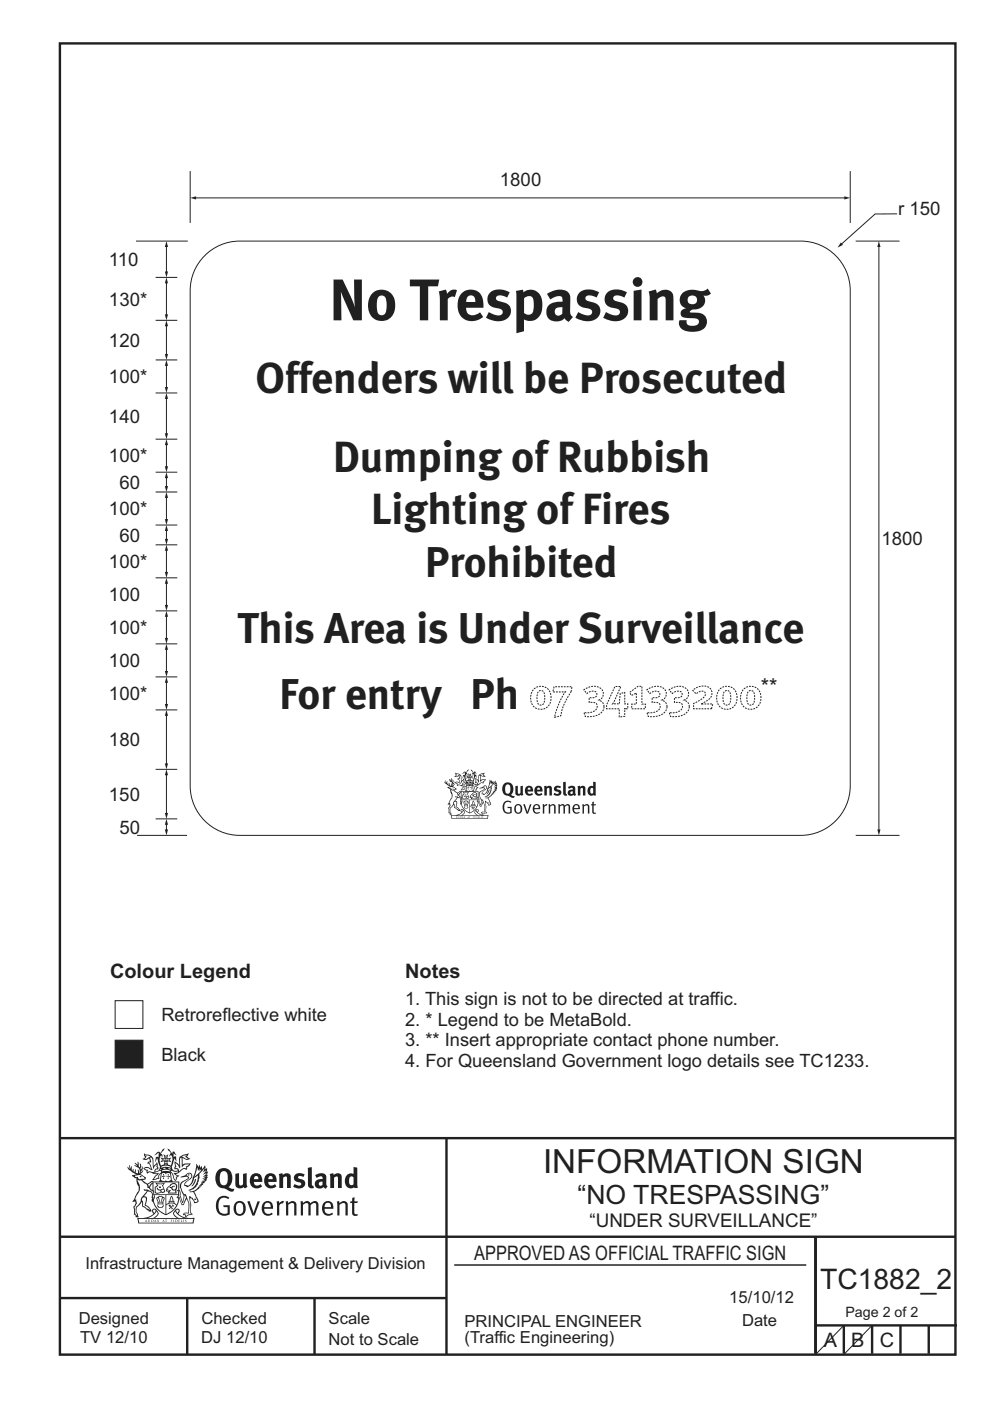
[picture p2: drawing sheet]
<svg xmlns="http://www.w3.org/2000/svg" width="210mm" height="297mm" viewBox="0 0 210 297" stroke-linecap="round" stroke-linejoin="round" font-family="sans-serif">
<g fill="none" stroke="#231f20" stroke-width=".51">
<path d="M12.7 9.2h190v278h-190zM12.7 241.3h189.9M94.7 241.4v45.8M12.7 262.2h190.1M12.7 275.2h82M39.7 275.2v12M66.7 275.2v12M173 262.2v24.8M173 281h30M179 281v6M185 281v6M191 281v6"/>
<path d="M197 281v6"/>
</g>
<path d="M96.4 268.2h74.6" fill="none" stroke="#231f20" stroke-width=".21"/>
<path d="M24.4 220.5h5.9v5.9h-5.9z" fill-rule="evenodd" fill="#231f20" stroke="#231f20" stroke-width=".21"/>
<path d="M24.4 212.2h5.9v5.9h-5.9z" fill-rule="evenodd" fill="#fff" stroke="#231f20" stroke-width=".21"/>
<path d="M41.4 42h137.9M43.9 53.8a10.5 10.5 0 0 1 6.9-2.7h119a10.5 10.5 0 0 1 10.5 10.5v105a10.5 10.5 0 0 1-10.5 10.5h-119a10.5 10.5 0 0 1-10.5-10.5v-105a10.5 10.5 0 0 1 3.6-7.8zM179 281l-6 6.2M185 281l-6 6.2" fill="none" stroke="#231f20" stroke-width=".21"/>
<g fill="#231f20">
<path d="M179.1 41.6l1.2 .4-1.2 .3z"/>
<path d="M40.3 42l1.3-.4v.7z"/>
</g>
<path d="M190.3 45.3l-4.7 .1-7.1 6.4" fill="none" stroke="#231f20" stroke-width=".21"/>
<path d="M178.4 51.4l.4 .5-1.2 .6z" fill="#231f20"/>
<path d="M40.3 36.3v11M180.3 36.3v11M181.5 51.1h9.3M186.4 52.2v123.8" fill="none" stroke="#231f20" stroke-width=".21"/>
<g fill="#231f20">
<path d="M186.4 51.1l.4 1.3h-.7z"/>
<path d="M186.1 175.9h.7l-.4 1.2z"/>
</g>
<path d="M35.3 164.2v8.3" fill="none" stroke="#231f20" stroke-width=".21"/>
<g fill="#231f20">
<path d="M35.3 163.1l.3 1.3h-.6z"/>
<path d="M35 172.4h.6l-.3 1.2z"/>
</g>
<path d="M33 173.6h4.6M35.3 174.7v1.3" fill="none" stroke="#231f20" stroke-width=".21"/>
<g fill="#231f20">
<path d="M35 175.9h.6l-.3 1.2z"/>
<path d="M35.3 173.6l.3 1.3h-.6z"/>
</g>
<path d="M28.8 51.1h11M33 143.5h4.6M35.3 144.6v4.8M29.1 177.1h10.6" fill="none" stroke="#231f20" stroke-width=".21"/>
<g fill="#231f20">
<path d="M35.3 143.5l.3 1.3h-.6z"/>
<path d="M35 149.3h.6l-.3 1.2z"/>
</g>
<path d="M33 122.5h4.6M33 136.5h4.6M35.3 137.6v4.8M33 150.5h4.6" fill="none" stroke="#231f20" stroke-width=".21"/>
<g fill="#231f20">
<path d="M35 142.3h.6l-.3 1.2z"/>
<path d="M35.3 136.5l.3 1.3h-.6z"/>
</g>
<path d="M35.3 130.6v4.8" fill="none" stroke="#231f20" stroke-width=".21"/>
<g fill="#231f20">
<path d="M35.3 129.5l.3 1.3h-.6z"/>
<path d="M35 135.3h.6l-.3 1.2z"/>
</g>
<path d="M35.3 116.6v4.8" fill="none" stroke="#231f20" stroke-width=".21"/>
<g fill="#231f20">
<path d="M35 121.3h.6l-.3 1.2z"/>
<path d="M35.3 115.5l.3 1.3h-.6z"/>
</g>
<path d="M33 129.5h4.6M35.3 123.6v4.8" fill="none" stroke="#231f20" stroke-width=".21"/>
<g fill="#231f20">
<path d="M35 128.3h.6l-.3 1.2z"/>
<path d="M35.3 122.5l.3 1.3h-.6z"/>
</g>
<path d="M33 115.5h4.6M35.3 112.4v2" fill="none" stroke="#231f20" stroke-width=".21"/>
<g fill="#231f20">
<path d="M35 114.3h.6l-.3 1.2z"/>
<path d="M35.3 111.3l.3 1.3h-.6z"/>
</g>
<path d="M33 111.3h4.6M33 100.1h4.6M35.3 105.4v4.8" fill="none" stroke="#231f20" stroke-width=".21"/>
<g fill="#231f20">
<path d="M35 110.1h.6l-.3 1.2z"/>
<path d="M35.3 104.3l.3 1.3h-.6z"/>
</g>
<path d="M35.3 94.2v4.8" fill="none" stroke="#231f20" stroke-width=".21"/>
<g fill="#231f20">
<path d="M35 98.9h.6l-.3 1.2z"/>
<path d="M35.3 93.1l.3 1.3h-.6z"/>
</g>
<path d="M35.3 77.4v4.8" fill="none" stroke="#231f20" stroke-width=".21"/>
<g fill="#231f20">
<path d="M35 82.1h.6l-.3 1.2z"/>
<path d="M35.3 76.3l.3 1.3h-.6z"/>
</g>
<path d="M33 93.1h4.6M33 104.3h4.6M35.3 101.2v2" fill="none" stroke="#231f20" stroke-width=".21"/>
<g fill="#231f20">
<path d="M35 103.1h.6l-.3 1.2z"/>
<path d="M35.3 100.1l.3 1.3h-.6z"/>
</g>
<path d="M35.3 84.4v7.6" fill="none" stroke="#231f20" stroke-width=".21"/>
<g fill="#231f20">
<path d="M35 91.9h.6l-.3 1.2z"/>
<path d="M35.3 83.3l.3 1.3h-.6z"/>
</g>
<path d="M33 76.3h4.6M35.3 69v6.2M33 83.3h4.6" fill="none" stroke="#231f20" stroke-width=".21"/>
<g fill="#231f20">
<path d="M35.3 67.9l.3 1.3h-.6z"/>
<path d="M35 75.1h.6l-.3 1.2z"/>
</g>
<path d="M33 58.8h4.6M35.3 59.9v6.9M33 67.9h4.6" fill="none" stroke="#231f20" stroke-width=".21"/>
<g fill="#231f20">
<path d="M35 66.7h.6l-.3 1.2z"/>
<path d="M35.3 58.8l.3 1.3h-.6z"/>
</g>
<path d="M35.3 52.2v5.5" fill="none" stroke="#231f20" stroke-width=".21"/>
<g fill="#231f20">
<path d="M35.3 51.1l.3 1.3h-.6z"/>
<path d="M35 57.6h.6l-.3 1.2z"/>
</g>
<path d="M35.3 151.6v10.4" fill="none" stroke="#231f20" stroke-width=".21"/>
<g fill="#231f20">
<path d="M35 161.9h.6l-.3 1.2z"/>
<path d="M35.3 150.5l.3 1.3h-.6z"/>
</g>
<path d="M33 163.1h4.6M181.5 177.1h9.3" fill="none" stroke="#231f20" stroke-width=".21"/>
<g fill="#231f20">
<path d="M107.4 166.4a1.51 1.51 0 0 0 .1 1.9l.5-.1a1.52 1.52 0 0 0-.1-1.8zM106.9 166.2a1.25 1.25 0 0 1 1.6-.1 1.25 1.25 0 0 1 .4 1.6l-.5 .8 .8 .3-.2 .3h-.4l-.7-.3a1.52 1.52 0 0 1-1.3-.9 1.52 1.52 0 0 1 .3-1.7z" fill-rule="evenodd"/>
<path d="M109.3 166.7l.5-.1v1.5l.3 .2 .3-.2v-1.4l.5-.1 .1 1.9-.4 .2-.1-.2a.68 .68 0 0 1-.8 .2 .68 .68 0 0 1-.4-.7z" fill-rule="evenodd"/>
<path d="M112.1 167l-.2 .4h.6l-.1-.4zM111.6 166.9a.9 .9 0 0 1 1.1-.2 .9 .9 0 0 1 .4 1.1h-1.2l.2 .5h.4l.3-.2 .3 .3a1.08 1.08 0 0 1-1.6 0 1.08 1.08 0 0 1 .1-1.5z" fill-rule="evenodd"/>
<path d="M114.1 167l-.2 .4h.6l-.1-.4zM113.6 166.9a.9 .9 0 0 1 1.1-.2 .9 .9 0 0 1 .4 1.1h-1.2l.2 .5h.4l.3-.2 .3 .3a1.08 1.08 0 0 1-1.6 0 1.08 1.08 0 0 1 .1-1.5z" fill-rule="evenodd"/>
<path d="M115.4 166.7l.5-.1v.2a.63 .63 0 0 1 .7-.2 .63 .63 0 0 1 .5 .6v1.5h-.6v-1.5l-.1-.2-.4 .2v1.5h-.5z" fill-rule="evenodd"/>
<path d="M117.7 166.8l.6-.2 .7 .2-.2 .3-.7-.1v.3a.75 .75 0 0 1 .8 .4 .75 .75 0 0 1-.1 .8l-.6 .2-.8-.2 .2-.4 .2 .1a.46 .46 0 0 0 .7-.1l-.1-.2a.69 .69 0 0 1-.8-.3 .69 .69 0 0 1 .1-.8z" fill-rule="evenodd"/>
<path d="M119.4 165.9l.6-.2v2.5l.3 .5a.57 .57 0 0 1-.7-.1 .57 .57 0 0 1-.2-.6z" fill-rule="evenodd"/>
<path d="M121 167.9v.4l.5-.1v-.4zM120.4 166.9a1.03 1.03 0 0 1 1.6 .2v1.1l.2 .2-.3 .4-.3-.3a.67 .67 0 0 1-1.1 0 .67 .67 0 0 1 .5-1.1h.5v-.3l-.2-.1-.6 .3z" fill-rule="evenodd"/>
<path d="M122.5 166.7l.5-.1v.2a.63 .63 0 0 1 .7-.2 .63 .63 0 0 1 .5 .6v1.5h-.6v-1.5l-.1-.2-.4 .2v1.5h-.5z" fill-rule="evenodd"/>
<path d="M125.3 167.1l-.1 .9 .4 .3 .2-.2v-.9zM125.8 165.7l.5 .1 .1 2.9h-.5v-.2a.91 .91 0 0 1-1.2-.1 .91 .91 0 0 1 0-1.1 .79 .79 0 0 1 1.1-.6z" fill-rule="evenodd"/>
<path d="M107 170l.5-.2h.5l.5 .2-.2 .2a.86 .86 0 0 0-1 0 .86 .86 0 0 0-.4 1 .88 .88 0 0 0 .3 .9 .88 .88 0 0 0 1 .1v-.9h-.5l-.1-.2h.9v1.2a1.28 1.28 0 0 1-1.5 0 1.28 1.28 0 0 1-.4-1.5z" fill-rule="evenodd"/>
<path d="M109.6 170.8a.95 .95 0 0 0 .3 1.5 .87 .87 0 0 0 .5-.8 .87 .87 0 0 0-.5-.8zM109.3 170.7a.94 .94 0 0 1 1.2 0 .94 .94 0 0 1 .2 1.3 .85 .85 0 0 1-1 .5 .85 .85 0 0 1-.6-1z" fill-rule="evenodd"/>
<path d="M111 170.5h.3l.6 1.7 .5-1.7h.3l-.7 2h-.3z" fill-rule="evenodd"/>
<path d="M113.6 170.8l-.3 .5h1l-.1-.3a.43 .43 0 0 0-.6-.2zM113.2 170.7a.8 .8 0 0 1 1-.1 .8 .8 0 0 1 .4 1h-1.3a.62 .62 0 0 0 .4 .6 .62 .62 0 0 0 .7-.1l.1 .2a1.01 1.01 0 0 1-1.4-.1 1.01 1.01 0 0 1 .1-1.5z" fill-rule="evenodd"/>
<path d="M115.1 170.6l.3-.1v.3l.4-.3h.3l-.1 .3-.5 .3-.1 1.4h-.3z" fill-rule="evenodd"/>
<path d="M116.3 170.6l.3-.1 .1 .3a.61 .61 0 0 1 .6-.3 .61 .61 0 0 1 .5 .5v1.5h-.3v-1.6l-.3-.1-.5 .2v1.5h-.3z" fill-rule="evenodd"/>
<path d="M118.4 170.5h.3l.1 .3 .3-.3a.49 .49 0 0 1 .7 .3 .59 .59 0 0 1 .6-.3 .59 .59 0 0 1 .5 .5v1.5h-.3v-1.5l-.3-.2-.5 .3v1.4h-.3v-1.6l-.2-.1-.5 .2v1.5h-.3z" fill-rule="evenodd"/>
<path d="M122 170.8l-.2 .5h.9l-.1-.3a.43 .43 0 0 0-.6-.2zM121.7 170.7a.8 .8 0 0 1 1-.1 .8 .8 0 0 1 .3 1h-1.2a.61 .61 0 0 0 .3 .6 .61 .61 0 0 0 .7-.1l.2 .2a1.01 1.01 0 0 1-1.5-.1 1.01 1.01 0 0 1 .2-1.5z" fill-rule="evenodd"/>
<path d="M123.5 170.6l.3-.1 .1 .3a.61 .61 0 0 1 .6-.3 .61 .61 0 0 1 .5 .5v1.5h-.3v-1.6l-.3-.1-.5 .2v1.5h-.3z" fill-rule="evenodd"/>
<path d="M125.6 170h.4l-.1 .5h.5l-.1 .3h-.4v1.4l.5 .1v.2h-.1h-.5l-.2-.2v-1.5h-.2v-.3h.2z" fill-rule="evenodd"/>
<path d="M96.7 164.1l.7 .2-.8 .3 .4-.3zM97.4 164.4h.1l.2 .3 .2 1.3 .4-.7v.4l.1 .2-.2 .1-.2 .4-.9 .1 .1-.4-.6-.2h.4l.7 .2-.5-.9 .4-.1zM96.7 163.8l-.1 .2 .1 .3-.4 .3a.69 .69 0 0 0 1-.1l.1 .5h-.3l-.1 .3h.2l.4 .7-.6-.3-.5 .2 .1 .1a.39 .39 0 0 1 .4 .6l.1 .1 .3-.2 .5 .2h.5l-.7 .8 .3 .1 .7-.3v-.3l.3-.5a.54 .54 0 0 0-.4 .8l-.2-.1-.5 .2 .7-.9h-.7l.9-.3-.7 .2 .1-.3h.3l.1-.2-.3-.9-.4 .7a1.28 1.28 0 0 0-.8-1.7h-.3z" fill-rule="evenodd"/>
<path d="M101.8 164.3l.8-.2-.4 .2 .5 .3zM101.6 164.5l.2-.1 .1 1.4a.88 .88 0 0 1 1-.5l-.5 .4v.3l-.3-.1-.6 .5-.2-.5h-.4l.2-.3-.2-.4 .4 .2 .2 .5 .1-.1zM100.9 164.9l-.1 1.2 .5 .1h-.8l.3 .2 .5-.1-.2 .2h-.4l.5 .5-.2 .1v.4l-.4-.8-.4-.3 .8 1.3 .1-.5 .4-.3-.5-.2 1.1-.7 .4 .1 .1-.4 .4-.3 .1-.2-1.1 .2-.1-.9 .5 .2 .7-.2-.6-.2 .3-.5-.3 .1a1.11 1.11 0 0 0-1 1.7z" fill-rule="evenodd"/>
<path d="M99.9 166.7l.1 .3 .2 .1h-.2l-.1 .3v-.3l-.2-.1h.2z" fill-rule="evenodd"/>
<path d="M99.2 166.7l.1 .3h.2l-.2 .1v.3v-.3h-.3l.3-.1z" fill-rule="evenodd"/>
<path d="M99 166.6h.5l.1 .2 .1-.2h.5l.1 1-.4 .1a.37 .37 0 0 0-.6 0l-.4-.1zM98.9 166.2l-.2 1.6h1.9l-.3-1.6-.1 .2h-1.1z" fill-rule="evenodd"/>
<path d="M99 169l.1 .2 .3-.1-.1-.2zM98.3 168.1l.3 .2-.4 .3v.6l.2 .1 .5-.1-.6-.5 .1-.1 .3 .3 .6-.1-.3-.5 .3-.2zM98.1 167.9l.7 .1 .7-.1a1.11 1.11 0 0 0 0 1.3l-1.2 .3-.2-.2a.84 .84 0 0 1 .3-1z" fill-rule="evenodd"/>
<path d="M99.9 168.6l.4-.2a.36 .36 0 0 1 .5-.3 .36 .36 0 0 1 .2 .4 .36 .36 0 0 1-.4 .3v-.2l.3-.2h-.1l-.7 .2h.3l.1 .3 .4 .1v.3h-.8l.2-.3-.1-.1-.4 .1 .2-.1-.2-.1zM99.9 168.5l-.3 .5 .4 .1-.1 .3h1.2v-.6a.55 .55 0 0 0-.1-.8 .55 .55 0 0 0-.8 .3z" fill-rule="evenodd"/>
<path d="M100.1 170.6h.6v.1h-.6zM100.4 169.9l.1 .6h-.3zM100.4 169.7l-.4 1-.4 .3v.1l.5-.3a.82 .82 0 0 1 1 .4l.1-.1-.4-.3v-.3h-.1z" fill-rule="evenodd"/>
<path d="M100 171l.3 .1v.2l.2-.2-.1-.1 .3 .1v.2l-.1-.1-.2 .1 .2 .2-.2 .2-.1-.3-.2 .2-.1-.1 .3-.2h-.2z" fill-rule="evenodd"/>
<path d="M99.2 170.1l.1 .1-.2 .4h-.1zM98.6 170.9h.4a.19 .19 0 0 1 .2 .2 .19 .19 0 0 1-.2 .2h-.4zM98.4 170.1h.1l.2 .5h-.1zM98.5 170.7l.7 .1zM98.7 169.9h.3l-.1 .7h-.1zM98.3 170l.1 .8a.5 .5 0 0 0 .3 .6 .5 .5 0 0 0 .6-.2l-.1-.6a.46 .46 0 0 0 .2-.6 .46 .46 0 0 0-.5-.2z" fill-rule="evenodd"/>
<path d="M98.6 168.4l.3 .1v.2h-.2z" fill-rule="evenodd"/>
<path d="M103.6 167.5l.2-.1-.2 .6-.5 .4z" fill-rule="evenodd"/>
<path d="M102.6 166.8l.5-.1a.59 .59 0 0 1-.5 .9l-.4 .5v.3l.5 .1a1.44 1.44 0 0 0 .8-1.2l.6-.4v.2a1.91 1.91 0 0 1-1.3 1.8 1.29 1.29 0 0 0 1.3-1l.1-.3a1.88 1.88 0 0 1 .8-1.7l-.3 .6 .5-.3-.5 .6 .6-.2-.6 .5 .5-.1-.6 .4 .6-.1-.6 .3h.5l-.5 .2 .2 .1h-.3l.1 .2h-.2l.1 .2h-.3l.1 .2h-.1a1.39 1.39 0 0 1-1.3 .6l.3 .1a.87 .87 0 0 1 .7 .9l.1 .4-.3 .1-.4-.6-.4-.2 .1 1.2v1.2l.2 .1-.5 .1-.3 .2v-.2l-.3-.1h.7a3.2 3.2 0 0 0-.9-3.2l-.1-.3a.85 .85 0 0 1 .7-1.2l.3-.4zM101.3 169l.2 .2v.5l.4 1.1 .3-1.1 .2 .3-.4 .9-.5-1-.2 .1 .1-.5zM104 165.8l.1 .5 .2-.4v.4l.2-.3v.3l-.9 .8zM101.6 167.1h.9l.2 .1-.3 .3a.98 .98 0 0 0-.6 1.6 1.28 1.28 0 0 1 .1 1.5l-.3-1.5-.3-.2-.2 .1 .2 .2v.5l-.2 .2 .1 .2h.3l.3 .9h.3l.4-.8a2.18 2.18 0 0 1 .2 1.9h-.4l-.3 .2v.2l.3-.1 .2 .4a.69 .69 0 0 1 .8-.3v-.3l-.2-.1 .1-1.1-.2-.9 .3 .2a.47 .47 0 0 0 .8 .3v-.3l-.5-1.1 .6-.4 .2-.4h.3l-.1-.2h.2l-.1-.2h.4l-.2-.2 .5-.4-.2 .1 .3-.4h-.2l.2-.3-.3 .1 .3-.6-.2 .1 .1-.4-.1-.1-.2 .2-.1-.6-.3 .6-.1-.5-.2 .3-.2-.5v.4l-.3-.5-.2 1.1-.3 .8a1.09 1.09 0 0 1-.8 1.1l-.3-.1v-.2l.6-.5a.57 .57 0 0 0 .2-.9h-.5z" fill-rule="evenodd"/>
<path d="M103.6 170.2l.3 .1h-.3z" fill-rule="evenodd"/>
<path d="M95.8 173h7.7l-.2 .5h-7.4zM97.1 172.9a1.85 1.85 0 0 0 1.2-1l.2 .4-.3 .3-.4 .3zM97.8 171.8l.3-.1-.1 .4zM100.9 171.9a1.85 1.85 0 0 0 1.2 1h-.7l-.4-.3-.2-.3zM101.1 171.7l.3 .1-.2 .3zM95.6 172.8l.2 .8h7.7l.1-.8h-.1a2.66 2.66 0 0 1-2.2-.5l.2-.4-.1-.3a.66 .66 0 0 0-.8 .5 .66 .66 0 0 0 .6 .8h-3.1a.61 .61 0 0 0 .5-.8 .61 .61 0 0 0-.9-.4l.2 .6a3 3 0 0 1-2.3 .5z" fill-rule="evenodd"/>
<path d="M96.8 173.1l.1 .2h-.1zM96.8 173.1l-.1 .3h.3z" fill-rule="evenodd"/>
<path d="M97.1 173.1h.1l.1 .3 .1-.3a.19 .19 0 0 1 0 .3 .19 .19 0 0 1-.3 0 .19 .19 0 0 1 0-.3z" fill-rule="evenodd"/>
<path d="M97.6 173.1l.2 .1v.2zM97.5 173.1v.3a.21 .21 0 0 0 .3 0 .21 .21 0 0 0 0-.3 .21 .21 0 0 0-.3 0z" fill-rule="evenodd"/>
<path d="M98.1 173.1l.1 .2h-.1zM98.1 173.1l-.1 .3h.3z" fill-rule="evenodd"/>
<path d="M98.4 173.1l.1 .1 .2-.1-.2 .1 .2 .2-.2-.1-.1 .1 .1-.2z" fill-rule="evenodd"/>
<path d="M99.3 173.1v.2h-.1zM99.3 173.1l-.2 .3h.4z" fill-rule="evenodd"/>
<path d="M99.5 173.1h.3h-.1v.3h-.1z" fill-rule="evenodd"/>
<path d="M100.3 173.1h.2h-.1v.3h-.1z" fill-rule="evenodd"/>
<path d="M100.6 173.1h.1l.1 .3h-.2z" fill-rule="evenodd"/>
<path d="M101 173.1l.2 .1-.1 .2zM100.9 173.1v.3a.21 .21 0 0 0 .3 0 .21 .21 0 0 0 0-.3 .21 .21 0 0 0-.3 0z" fill-rule="evenodd"/>
<path d="M101.3 173.1h.3h-.2l.2 .3h-.2z" fill-rule="evenodd"/>
<path d="M101.7 173.1h.1l.1 .3h-.2z" fill-rule="evenodd"/>
<path d="M102 173.1h.2v.3h-.2z" fill-rule="evenodd"/>
<path d="M102.3 173.1h.2h-.2l.1 .3z" fill-rule="evenodd"/>
<path d="M99 165.7a.97 .97 0 0 1 1.3 .1l-.7-.1-.7 .1zM99.9 165.9l.3 .1 .1 .1zM99.2 165.9l.3-.1 .1 .2zM98.9 166l.1 .1-.2 .1zM99.4 165.4l.2-.1 .2 .1zM99.4 164.6h.1l.1 .2h-.2zM99.5 164.2l.1 .1 .2-.1-.1 .2h-.2zM99.5 165h.2l.1 .2-.2-.1-.1 .1zM99.7 164.6h.1v.2h-.1zM99.1 164.6l.2 .2-.2 .1 .1-.2zM99.9 164.6h.2l-.1 .1 .1 .2-.2-.1zM98.3 163.7l-.3 .4 .6-.3v.6h-.4l-.1 .7 .3-.6 .4 1.2-.1 .5 .2 .1a1.78 1.78 0 0 1 1.5 0l.2-.2-.2-.4 .5-1.2 .2 .4-.1-.6-.3 .1v-.6l.4 .3-.3-.5-.3 .3-.7-.8 .5 .7-.3 .5 .3-.3a1.25 1.25 0 0 1 0 1.5l-.4-.1-.1-.4 .6 .1-.3-.4 .3-.3-.5 .1-.1-.1 .1-.5-.3 .3-.3-.3 .1 .5-.1 .1-.5-.1 .3 .3-.3 .4 .6-.1-.1 .4-.4 .1a1.27 1.27 0 0 1 .1-1.4l.1 .3v-.4l-.2-.1 .5-.8-.6 .7-.2-.2z" fill-rule="evenodd"/>
<path d="M95.7 167.5a2.09 2.09 0 0 1 1.3 .9v.2a1.24 1.24 0 0 1 .9 1.2v.4l-.1-.3a.98 .98 0 0 0-1.3-1l.1 .2h.3a3.2 3.2 0 0 0-1 1.8 1.18 1.18 0 0 0-.3 1.6h-.1a.69 .69 0 0 1-.2-.9l-.1-.3a1.03 1.03 0 0 0 .3-1.1l-.2 .1 .1-.4a1.88 1.88 0 0 0 .3-2.4zM96.4 170h.3a.71 .71 0 0 1 0 1l.1 .2a.52 .52 0 0 1 .5 .5l-.3-.2a.81 .81 0 0 1-.6-.9l-.1-.2zM95.2 167a.92 .92 0 0 1 1.4 .4h-.7l-.2-.3-.2 .1zM94.3 165.7a1.62 1.62 0 0 0 1.3 1.1h-.7l.3 .4 .3 .1v.6a1.44 1.44 0 0 1-.2 1.9l-.4 .7h.4l.1 .3-.3 .4v1.2h.2l.1 .3h.4l-.1-.2a1.15 1.15 0 0 1 .4-1.6l.1-.3 .1 .1a.95 .95 0 0 0 .8 1l.2 .3 .3-.1-.3-.5-.5-.4 .1-1-.4-.2 .6-.7 .4 .1 .2 .3v1.1a1.34 1.34 0 0 0 0-1.6l-.2-.2a.5 .5 0 0 1 .3-.7v-.2l-.1 .1-.5 .4-.1-.2 .7-.4-.1-.1a.85 .85 0 0 1-1.4-.2h.4l.1-.3-.7-.5 .3-.4v-.1l-.3 .3 .3-.8-.1-.1-.2 .5v-.6l-.1-.3-.1 .6-.2-.8v.4l-.4-.3 .3 .5-.4-.1a1.01 1.01 0 0 1 .7 1.1l-.2-.5v.5l-.3-.1v-.5l-.2 .4-.2-.4-.1 .3v-.1v-.6l-.2 .4-.2-.6 .1 .6z" fill-rule="evenodd"/>
<path d="M95.9 167.1l.2-.2 .2 .2z" fill-rule="evenodd"/>
<path d="M97.7 167.7h3.8v1.4l-.2-.1v-1.1h-3.4v1.6h3.4v-.5v.9v-.3h-1.6v2.7a2.7 2.7 0 0 0 1.7-2.4h.1a2.66 2.66 0 0 1-1.9 2.5 2.76 2.76 0 0 1-1.9-3.1l.2 .8a2.5 2.5 0 0 0 1.7 2.2v-2.7h-1.7l-.2-.5z" fill-rule="evenodd"/>
<path d="M47 248.5a2.55 2.55 0 0 0 0 2.7l.3 .1a.81 .81 0 0 0 1-.9v-.6a1.04 1.04 0 0 0-1.1-1.5zM46.3 248.1a1.82 1.82 0 0 1 2.1-.2 1.82 1.82 0 0 1 .9 1.9 2.29 2.29 0 0 1-.8 1.9l.7 .3h.5l-.2 .6a2.87 2.87 0 0 1-2-.7 2.12 2.12 0 0 1-1.7-3.1z" fill-rule="evenodd"/>
<path d="M49.9 248.9l.8-.2v2a.46 .46 0 0 0 .2 .6 .46 .46 0 0 0 .7-.2v-2.2l.7-.2v2.4l.2 .5-.6 .4-.2-.3a1.02 1.02 0 0 1-1.2 .2 1.02 1.02 0 0 1-.6-1.1z" fill-rule="evenodd"/>
<path d="M54 249.5l-.1 .5h.9a.49 .49 0 0 0-.2-.6 .49 .49 0 0 0-.6 .1zM53.4 249.2a1.34 1.34 0 0 1 1.6-.3 1.34 1.34 0 0 1 .6 1.5v.2h-1.7a.77 .77 0 0 0 .5 .8 .77 .77 0 0 0 .9-.3l.3 .4a1.59 1.59 0 0 1-2.1 .2 1.59 1.59 0 0 1-.4-2z" fill-rule="evenodd"/>
<path d="M57 249.5l-.1 .5h.9a.49 .49 0 0 0-.2-.6 .49 .49 0 0 0-.6 .1zM56.4 249.2a1.34 1.34 0 0 1 1.6-.3 1.34 1.34 0 0 1 .7 1.5v.2h-1.8a.77 .77 0 0 0 .5 .8 .77 .77 0 0 0 .9-.3l.3 .4a1.59 1.59 0 0 1-2 .2 1.59 1.59 0 0 1-.5-2z" fill-rule="evenodd"/>
<path d="M59.1 248.9l.8-.2 .1 .4a.95 .95 0 0 1 1-.3 .95 .95 0 0 1 .7 .8v2.3h-.8v-2.3a.46 .46 0 0 0-.8 .1v2.2h-.9z" fill-rule="evenodd"/>
<path d="M62.5 249.1a1.75 1.75 0 0 1 2.1-.1l-.2 .5-.6-.2a.43 .43 0 0 0-.6 .3l.4 .3a1.04 1.04 0 0 1 1.2 1.2 1.04 1.04 0 0 1-1.4 .9l-1.2-.4 .3-.6 1 .4 .4-.4a.88 .88 0 0 0-1-.5l-.4-.2-.1-.4z" fill-rule="evenodd"/>
<path d="M65.3 247.6l.8-.2 .1 3.8 .2 .2 .2 .5a.88 .88 0 0 1-1-.1 .88 .88 0 0 1-.3-1z" fill-rule="evenodd"/>
<path d="M67.8 250.6a.43 .43 0 0 0-.1 .7 .43 .43 0 0 0 .7-.1v-.7zM66.8 249.2a1.7 1.7 0 0 1 2.4 .1v1.8l.3 .4-.4 .5-.5-.3a1.03 1.03 0 0 1-1.7-.2 1.03 1.03 0 0 1 .8-1.5h.7v-.4a.8 .8 0 0 0-1.2 .1z" fill-rule="evenodd"/>
<path d="M69.9 248.9l.8-.2 .1 .4a.95 .95 0 0 1 1-.3 .95 .95 0 0 1 .7 .8v2.3h-.8v-2.3a.46 .46 0 0 0-.8 .1v2.2h-.8z" fill-rule="evenodd"/>
<path d="M74.3 249.5a1.48 1.48 0 0 0 0 1.7l.4 .1 .3-.2v-1.5l-.3-.2zM75 247.4l.8 .2 .1 4.3h-.7l-.1-.2a1.26 1.26 0 0 1-1.4 0 1.26 1.26 0 0 1-.6-1.3 1.29 1.29 0 0 1 .5-1.3 1.29 1.29 0 0 1 1.4-.2z" fill-rule="evenodd"/>
<path d="M46.4 253.9a1.72 1.72 0 0 1 2.2 0l-.2 .3a1.24 1.24 0 0 0-1.4-.1 1.24 1.24 0 0 0-.7 1.3 1.49 1.49 0 0 0 1.3 2l.7-.2v-1.3h-.9l-.1-.4h1.4v2a1.93 1.93 0 0 1-2.2-.1 1.93 1.93 0 0 1-.7-2.2l.2-.7z" fill-rule="evenodd"/>
<path d="M50.3 255.2a1.65 1.65 0 0 0 .3 2.2 .99 .99 0 0 0 1-1.5 .78 .78 0 0 0-.4-.8 .78 .78 0 0 0-.9 .1zM50 254.9a1.33 1.33 0 0 1 1.6-.1 1.33 1.33 0 0 1 .5 1.5 1.31 1.31 0 0 1-1.3 1.5 1.31 1.31 0 0 1-1.3-1.6l.1-.5z" fill-rule="evenodd"/>
<path d="M52.5 254.7l.4-.1 .9 2.6 .8-2.5h.5l-1.1 3h-.5z" fill-rule="evenodd"/>
<path d="M56.2 255.2l-.2 .7h1.4a.7 .7 0 0 0-.3-.8 .7 .7 0 0 0-.9 .1zM55.9 255a1.22 1.22 0 0 1 1.5-.2 1.22 1.22 0 0 1 .5 1.5h-1.9a.93 .93 0 0 0 .5 1 .93 .93 0 0 0 1.2-.2l.1 .3a1.43 1.43 0 0 1-1.7 .1 1.43 1.43 0 0 1-.6-1.7z" fill-rule="evenodd"/>
<path d="M58.7 254.8l.4-.2 .1 .5 .4-.3 .6-.2-.2 .6a.66 .66 0 0 0-.8 .6v1.9h-.4z" fill-rule="evenodd"/>
<path d="M60.6 254.8l.4-.2 .1 .5a.94 .94 0 0 1 1-.4 .94 .94 0 0 1 .8 .7v2.3h-.5l-.1-2.5a.81 .81 0 0 0-1.2 .3v2.2h-.4z" fill-rule="evenodd"/>
<path d="M63.7 254.7l.5-.1 .1 .5 .4-.3a.78 .78 0 0 1 1.1 .3 .9 .9 0 0 1 1-.5 .9 .9 0 0 1 .7 .8v2.3h-.4l-.1-2.5a.67 .67 0 0 0-1.1 .3v2.2h-.5v-2.4l-.4-.2-.7 .4v2.2h-.5z" fill-rule="evenodd"/>
<path d="M69 255.2l-.2 .7h1.4a.7 .7 0 0 0-.3-.8 .7 .7 0 0 0-.9 .1zM68.7 255a1.22 1.22 0 0 1 1.5-.2 1.22 1.22 0 0 1 .5 1.5h-1.9a.93 .93 0 0 0 .5 1 .93 .93 0 0 0 1.2-.2l.1 .3a1.44 1.44 0 0 1-1.7 .1 1.44 1.44 0 0 1-.6-1.7z" fill-rule="evenodd"/>
<path d="M71.4 254.8l.5-.2 .1 .5a.94 .94 0 0 1 1-.4 .94 .94 0 0 1 .7 .7v2.3h-.4l-.1-2.5a.81 .81 0 0 0-1.2 .3v2.2h-.5z" fill-rule="evenodd"/>
<path d="M74.7 254l.5-.2v.9h.7l-.1 .4h-.7l.1 2.2 .1 .1h.5l.1 .3a.75 .75 0 0 1-1.2-.6v-2h-.4v-.4h.4z" fill-rule="evenodd"/>
<path d="M30.8 244.9l1.1 .3-.9 .5h-.4l.5-.5zM31.8 245.5l.2-.1a2.44 2.44 0 0 1 .4 2l.1 .4 .7-1-.1 .6 .3 .3a.57 .57 0 0 0-.6 .8l-1-.2-.5 .2 .1-.5-.7-.2 .6-.2 1 .5 .1-.1-.6-1.3-.2-.1 .5-.1zM30.7 244.5l-.2 .4 .3 .4-.6 .4a1.04 1.04 0 0 0 1.4-.1l.2 .7h-.4l-.2 .4a.94 .94 0 0 1 .9 1.1l-.2-.1a1.16 1.16 0 0 0-1.5-.1l.3 .4 .4 .2 .1 .5 .2 .2v-.2a.94 .94 0 0 1 1.1 .2h.9l-1.2 1.2a1.13 1.13 0 0 0 1.2-.2l.4-.1-.1-.4 .5-.7a.83 .83 0 0 0-.6 1.1l-.3-.1-.7 .3 1.1-1.4-.5 .2-.5-.1 1.3-.5-.2-.2-.8 .4v-.3l.2-.2 .3 .1 .1-.3-.2-.4v-.6l-.2-.3-.6 .9v-.7a1.42 1.42 0 0 0-1.7-1.8z" fill-rule="evenodd"/>
<path d="M38.5 245.3l.5-.3 .7-.1-.6 .3 .8 .5h-.3zM38.3 245.5h.2l.1 2a1.69 1.69 0 0 1 1.5-.7l-.7 .5 .1 .5a1.1 1.1 0 0 0-1.5 .6l-.1-.5-.2-.2h-.5l.2-.4-.2-.7a1.42 1.42 0 0 1 .8 1.1l.2-.1zM37.1 246.2l.1 1-.2 .3v.5l.6-.1 .1 .2a.96 .96 0 0 1-1.1-.1l-.1 .1a1.06 1.06 0 0 0 1.3 .2v.1a.72 .72 0 0 1-1 .2l.3 .5 .6 .3-.4 .1-.1 .7-.3-.4-.3-1.1-.4-.4 .4 .9a1.54 1.54 0 0 0 .6 1.2l.2-.3a.58 .58 0 0 1 .5-.7l.1-.2h-.3l-.4-.3 .9-.5a.93 .93 0 0 1 1.1-.5l.1 .2 .2-.1 .1-.5a.99 .99 0 0 0 .7-.9l-1.3 .1-.4 .3v-1.5l.9 .4 .8-.3h-.3l-.5-.4 .4-.7-.7 .2a1.46 1.46 0 0 0-1.3 2.1v.4l-.2-.4z" fill-rule="evenodd"/>
<path d="M35.6 248.9l.2 .1-.1 .4h.3l-.3 .1v.5l-.1-.6h-.3l.3-.1z" fill-rule="evenodd"/>
<path d="M34.6 248.9l.2 .1-.1 .3 .4 .1h-.4v.6l-.1-.5-.3-.1h.3z" fill-rule="evenodd"/>
<path d="M34.3 248.8a.57 .57 0 0 1 .9 .2 .57 .57 0 0 1 .9-.2l.2 1.4-.2 .1a.57 .57 0 0 1-.9-.1 .69 .69 0 0 1-1.1 0zM34.2 248.1l-.3 2.1-.2 .4h2.9l-.1-.4-.3-2.1h-.2v.3l-.8-.1-.9 .1 .1-.3z" fill-rule="evenodd"/>
<path d="M34.2 252.4a.3 .3 0 0 0 .6 0 .3 .3 0 0 0-.6 0zM33.3 251l.3 .3-.3 .3a.79 .79 0 0 0 0 1.3l.8-.2-.1-.3a.55 .55 0 0 1-.7-.6h.1l.1 .3 .4 .1 .8-.2-.4-.7 .4-.3-.7 .1zM33 250.7l1.1 .2 .9-.2-.4 .7 .4 1.1a.56 .56 0 0 1-.8 .3l-.2 .1a.73 .73 0 0 1-.9 .1 .73 .73 0 0 1-.3-.9v-.4l.5-.4z" fill-rule="evenodd"/>
<path d="M35.6 251.9l.7-.5a.58 .58 0 0 1 1-.1 .58 .58 0 0 1-.5 .9l-.2-.3a.43 .43 0 0 1 .6-.3v-.1a.57 .57 0 0 0-.8 .2l-.2-.1-.3 .2 .4 .1a.55 .55 0 0 0 .9 .5v.5h-1.3l.3-.4-.1-.2-.6 .1 .2-.2-.2-.1zM35.4 251.8l-.1 .2a.39 .39 0 0 0 .2 .7l.3-.1-.2 .5h1.9l-.1-.8a.86 .86 0 0 0-.1-1.4 .86 .86 0 0 0-1.3 .4z" fill-rule="evenodd"/>
<path d="M36 254.8h.8v.2h-.8zM36.4 253.8l.2 .8h-.4zM36.4 253.5l-.3 .5-.1 .6h-.2v.4l-.7 .4 .1 .2a1.48 1.48 0 0 1 2.2 .1l.2-.1-.6-.5v-.5h-.2l-.1-.6z" fill-rule="evenodd"/>
<path d="M35.8 255.4l.3 .1 .2 .3 .3-.2-.2-.2a.38 .38 0 0 1 .4 .5l-.1-.2-.3 .3 .3 .2-.3 .2-.1-.3-.4 .3-.1-.2 .4-.3-.2-.1-.1 .1z" fill-rule="evenodd"/>
<path d="M34.5 254h.2v.2l-.3 .6h-.1zM33.6 255.3h.9v.2a.55 .55 0 0 1-.8 .4v-.2h-.2zM33.4 254h.2l.2 .8h-.2zM33.6 255h.8l.1 .1-.8 .1zM33.8 253.7h.5l-.2 1.1h-.2zM33.3 253.8l-.1 .3 .3 1.2a.48 .48 0 0 0-.1 .5 .48 .48 0 0 0 .4 .3l.6-.1a.49 .49 0 0 0 .2-.7l.3-1.2-.1-.3a1.42 1.42 0 0 0-1.5 0z" fill-rule="evenodd"/>
<path d="M33.6 251.6h.5l.1 .3h-.4z" fill-rule="evenodd"/>
<path d="M41.3 250.1l.3-.2-.2 .9-.6 .7h-.2l.5-.7z" fill-rule="evenodd"/>
<path d="M39.7 249l.3-.2 .5 .2a.88 .88 0 0 1-.6 1.1 1.22 1.22 0 0 0-.8 1.3l.5 .2a.72 .72 0 0 0 .9-.4l.5-.8 .2-.6 .8-.6v.3a2.85 2.85 0 0 1-2 2.8l.1 .1a2.13 2.13 0 0 0 1.9-1.5l-.1-.2a2.01 2.01 0 0 0 .3-1.8l1.2-1.3-.4 1 .7-.5-.7 1 .8-.4-.8 .8 .7-.1-.9 .5 .8-.1-.8 .4h.7l-.8 .3 .3 .2h-.4l.2 .4-.4-.1 .2 .3h-.4l.1 .3h-.1a2.16 2.16 0 0 1-2 1l.1 .2h.4a.76 .76 0 0 1 .7 .7l.5 1.2-.6 .2a1.45 1.45 0 0 0-1.2-1.3l.3 1.8-.1 1.9 .4 .2a1.07 1.07 0 0 0-1.2 .4v-.3l-.5-.2a.87 .87 0 0 1 1-.1l.1-.7a4.4 4.4 0 0 0-.6-3.1l-.1-.3h-.2a2.16 2.16 0 0 1-.7-2.2l.3-.3 1.2-.8a.55 .55 0 0 0-.4-.7zM37.8 252.4a.76 .76 0 0 1 .3 1.1l.6 1.6 .4-1.7 .2 .1a.61 .61 0 0 1-.1 .9l-.3 .9h-.2l-.7-1.6-.3 .1a1.18 1.18 0 0 0 .1-1.4zM41.8 247.5l.2 .8 .3-.6v.6l.3-.5a1.9 1.9 0 0 1-1.1 1.4l-.3 .3zM38.2 249.6l1.4-.1 .2 .1v.3l-.5 .3a1.26 1.26 0 0 0-1 1.9l.2 .7a1.84 1.84 0 0 1 .2 2l-.4-1.3a.96 .96 0 0 0-.4-1.3l-.4 .3a.78 .78 0 0 1-.1 1.3l.2 .2h.4l.4 1.1a.38 .38 0 0 0 .2 .4 .38 .38 0 0 0 .4-.1l.6-1.2a2.94 2.94 0 0 1 .3 2.5v.5l-.8-.1-.3 .4v.2l.4-.1 .1 .4 .2 .1a1.02 1.02 0 0 1 1.3-.5l-.1-.4-.3-.1 .2-1.7-.3-1.4 .1 .1a1.14 1.14 0 0 1 .7 .9 .63 .63 0 0 0 .9-.2 .63 .63 0 0 0-.2-.8l-.6-1.3 .9-.6 .2-.3 .2-.1v-.2h.3l-.1-.3h.4l-.1-.3 .5-.1-.2-.2 .5-.4 .1-.2-.3 .1 .5-.6-.3 .1 .3-.6-.4 .1 .4-.5v-.3l-.3 .2 .1-.6v-.3l-.4 .3-.1-.8-.5 .8-.2-.7-.2 .5-.3-.8-.1 .6-.5-.8-.1 1.4-.7 1.9a1.81 1.81 0 0 1-.9 1.4l-.6-.2a1.75 1.75 0 0 1 1.1-1.2 .75 .75 0 0 0 .1-1.3 .75 .75 0 0 0-1.2 .5z" fill-rule="evenodd"/>
<path d="M41.2 254.2l.3-.1 .1 .3h-.4z" fill-rule="evenodd"/>
<path d="M29.4 258.4h11.6l-.2 .8h-11.3zM31.3 258.2l.5-.1a2.48 2.48 0 0 0 1.4-1.3l.2 .6-.5 .5-.4 .3zM32.5 256.6l.3-.2 .2 .2-.3 .6zM37.2 256.8a2.65 2.65 0 0 0 1.8 1.4h-1.1l-.5-.3-.5-.5zM37.4 256.6l.2-.2 .3 .2-.3 .6zM29.2 258.2l.1 1.2h11.7l.3-1.1-.2-.1a4.1 4.1 0 0 1-3.3-.9l.3-.4-.1-.5a1.06 1.06 0 0 0-1.3 .9l.2 .4 .6 .5h-4.7l.3-.1a.84 .84 0 0 0 .6-.7 .84 .84 0 0 0-.5-.9l-.3-.2-.5 .1-.1 .5 .3 .4a4.2 4.2 0 0 1-3.4 .9z" fill-rule="evenodd"/>
<path d="M31 258.7l.1 .2h-.2zM31 258.6l-.3 .5 .4-.1 .2 .1z" fill-rule="evenodd"/>
<path d="M31.3 258.6h.2v.4a.25 .25 0 0 0 .3-.1 .25 .25 0 0 0-.1-.3h.1a.29 .29 0 0 1 0 .4 .29 .29 0 0 1-.4 0 .29 .29 0 0 1 0-.4z" fill-rule="evenodd"/>
<path d="M32.2 258.6a.22 .22 0 0 1 .3 .2 .22 .22 0 0 1-.3 .2zM32 258.6v.5a.33 .33 0 0 0 .5-.1 .33 .33 0 0 0 0-.4 .33 .33 0 0 0-.5 0z" fill-rule="evenodd"/>
<path d="M32.9 258.7l.1 .2h-.2zM32.9 258.6l-.2 .5 .3-.1 .2 .1z" fill-rule="evenodd"/>
<path d="M33.3 258.6h.2v.2l.3-.2-.2 .2 .2 .3-.3-.2-.1 .2h-.1l.2-.3z" fill-rule="evenodd"/>
<path d="M34.7 258.7l.1 .2h-.2zM34.7 258.6l-.3 .5 .4-.1 .2 .1z" fill-rule="evenodd"/>
<path d="M35 258.6h.4h-.1v.5h-.2l.1-.5z" fill-rule="evenodd"/>
<path d="M36.2 258.6h.3h-.2v.2h.2h-.2l.1 .3h-.2z" fill-rule="evenodd"/>
<path d="M36.7 258.6h.2v.5h-.2z" fill-rule="evenodd"/>
<path d="M37.3 258.6a.22 .22 0 0 1 .3 .2 .22 .22 0 0 1-.3 .2zM37.1 258.6v.5a.33 .33 0 0 0 .5-.1 .33 .33 0 0 0 0-.4 .33 .33 0 0 0-.5 0z" fill-rule="evenodd"/>
<path d="M37.8 258.6h.3h-.1v.2h.1h-.1v.2l.1 .1h-.3z" fill-rule="evenodd"/>
<path d="M38.3 258.6h.3l-.1 .4 .2 .1h-.4z" fill-rule="evenodd"/>
<path d="M38.9 258.6h.2v.5h-.2z" fill-rule="evenodd"/>
<path d="M39.3 258.6h.2l-.2 .1 .2 .2-.1 .2h-.1v-.2l.2 .1z" fill-rule="evenodd"/>
<path d="M34.2 247.4a1.51 1.51 0 0 1 2 .2 2.67 2.67 0 0 0-2.1 0zM35.7 247.6l.4 .2 .1 .2-.4-.1zM34.6 247.7l.4-.1 .2 .2h-.4zM34 247.9l.3 .1-.3 .1zM34.9 246.9l.3-.2 .2 .2zM34.9 245.7h.2v.4h-.2zM35 245.1l.2 .2 .2-.2-.1 .4h-.2zM35.1 246.3h.2l.1 .4-.2-.2-.2 .2zM35.3 245.7h.2v.4h-.2zM34.4 245.7l.3 .1v.2l-.3 .1 .2-.2zM35.7 245.8l.3-.1-.2 .2 .2 .2-.4-.1zM32.7 244.9l1-.5-.1 1-.2-.1-.4 .1-.2 1.1 .5-1 .2 .9a1.84 1.84 0 0 1 .3 1.7l.4 .1a2.48 2.48 0 0 1 2.2 .1l.2-.3-.2-.7 .7-1.7 .4 .6-.2-1-.2-.1-.2 .3v-.9l.6 .4-.6-.7h-.3l-.1 .4-.5-.8-.5-.3 .2 .4 .5 .6-.4 .7 .4-.3a2.06 2.06 0 0 1 0 2.2l-.6-.2-.1-.6 .1-.1 .8 .2-.4-.5 .4-.5-.7 .2-.2-.2 .2-.7-.5 .4-.5-.4 .2 .7-.2 .2-.7-.2 .4 .5-.4 .5 .7-.2 .2 .1-.2 .6-.5 .2a2.02 2.02 0 0 1 0-2.2l.3 .5-.1-.6-.3-.1 .8-1.2-.5 .3-.4 .7-.2-.3a.8 .8 0 0 0-.8 .5z" fill-rule="evenodd"/>
<path d="M29.2 250.1l.3 .2a.61 .61 0 0 1 .8 .3l.3 .2a.8 .8 0 0 1 .6 1l.4 .1 .5 .6a1 1 0 0 1 .5 1l-.1 .7v-.5h-.1a.96 .96 0 0 0-.8-1.3l-.3-.2h-.6l-.1-.1-.2 .1 .2 .3h.5l-1.1 1.4-.2 .9-.4 .6a1.33 1.33 0 0 0-.5 1.8l.2 .5a1.26 1.26 0 0 1-.5-1.4l-.1-.4a1.56 1.56 0 0 0 .4-1.7l-.3 .2 .2-.5a3.2 3.2 0 0 0 .7-3zM30.4 253.9h.4a2.06 2.06 0 0 1-.1 1.6l.7 .5 .4 .5-.6-.2-.8-.6-.1-.9a.51 .51 0 0 1 .1-.9zM28.6 249.3a1.52 1.52 0 0 1 2.1 .6l-1.1 .1-.2-.1-.2-.4-.4 .1zM27.5 247v.8l-.3-.4-.2 .1a3.1 3.1 0 0 0 2 1.5l-1 .1 .5 .6 .5 .1v1.1a1.84 1.84 0 0 1-.2 2.5l-.4 .9-.4 .4 .3 .1 .4-.1 .1 .4-.2 .5-.3 .2 .1 1.8 .2-.1 .2 .6h.2l.4-.1-.1-.5a1.3 1.3 0 0 1-.1-1.6l.8-1.1 .2 1.1 .6 .2 .4 .6 .2-.2 .2 .4 .5-.1a1.85 1.85 0 0 0-1.2-1.3l.1-.3a1.39 1.39 0 0 0 0-1.5h-.5l.5-.6a.66 .66 0 0 1 .9-.4 .66 .66 0 0 1 .3 .9l-.1 .4h.2v.1l-.2 .3 .2 .5 .2-.3a2.24 2.24 0 0 0 .1-2.2 .73 .73 0 0 1-.7-.6 .73 .73 0 0 1 .5-.8l.1-.2a.94 .94 0 0 0-.9 .8 .48 .48 0 0 1-.1-.5 .48 .48 0 0 1 .5-.3l.5-.3a.51 .51 0 0 0-.8 .2l-.5 .3-1-.8 .6-.1 .1-.5-1.1-.7 .5-.4v-.4l-.5 .5 .1-.2a.69 .69 0 0 0 .2-1.1v.5l-.3 .2 .1-1.1-.3-.2 .1 .6-.1 .2-.4-1.2v.6l-.7-.3 .6 .6-.6-.2 .2 .3a1 1 0 0 1 .8 1.5l-.2-.8v.8l-.5-.2-.1-.7-.2 .6-.2-.1v-.6l-.2 .4-.2-.2 .1-.7-.2 .5z" fill-rule="evenodd"/>
<path d="M29.5 249.5l.3-.2 .3 .3z" fill-rule="evenodd"/>
<path d="M32.4 250.5h5.6v2l-.2-.1v-1.7h-5.2v2.5h5.2v-.8l.1 .2-.1 1.1v-.3h-2.5v4a4.1 4.1 0 0 0 2.6-3.6l.1-.1a4 4 0 0 1-2.8 3.9 4.2 4.2 0 0 1-2.8-4.7l.1 1.3 .1-.1a3.8 3.8 0 0 0 2.5 3.3v-4h-2.5l-.2-.9z" fill-rule="evenodd"/>
<circle cx="102.8" cy="166.8" r=".11"/>
<circle cx="40" cy="249.1" r=".17"/>
</g>
<text font-size="12.4" fill="#231f20" x="69.9" y="67.9">No Trespassing</text>
<g font-size="9.2" fill="#231f20">
<text x="54.2" y="83.3">Offenders will be Prosecuted</text>
<text x="70.6" y="100">Dumping ofRubbish</text>
<text x="78.7" y="111.2">Lighting ofFires</text>
</g>
<g font-size="9.1" fill="#231f20">
<text x="90.2" y="122.4">Prohibited</text>
<text x="50.4" y="136.3">This Area is Under Surveillance</text>
<text x="59.3" y="150.3">For entry Ph 07 34133200</text>
</g>
<text font-size="7.1" fill="#231f20" x="115.2" y="248.6">INFORMATION SIGN</text>
<text font-size="6" fill="#231f20" x="174" y="273.3">TC1882_2</text>
<text font-size="5.6" fill="#231f20" x="122.5" y="255.3">“NO TRESPASSING”</text>
<text font-size="4.6" fill="#231f20" x="161.4" y="147.1">**</text>
<g font-size="4.2" fill="#231f20">
<text x="23.3" y="207.3">Colour Legend</text>
<text x="85.9" y="207.3">Notes</text>
<text x="100.6" y="267.2">APPROVED AS OFFICIAL TRAFFIC SIGN</text>
<text x="174.7" y="285.6">A</text>
<text x="180.6" y="285.6">B</text>
<text x="186.6" y="285.6">C</text>
</g>
<g font-size="4" fill="#231f20">
<text x="106" y="39.4">1800</text>
<text x="190.5" y="45.6">r 150</text>
<text x="23.1" y="56.4">110</text>
<text x="23.1" y="64.8">130*</text>
<text x="23.1" y="73.5">120</text>
<text x="23.1" y="81.2">100*</text>
<text x="23.1" y="89.6">140</text>
<text x="23.1" y="98">100*</text>
<text x="25.3" y="103.6">60</text>
<text x="23.1" y="109.2">100*</text>
<text x="25.3" y="114.8">60</text>
<text x="186.9" y="115.5">1800</text>
<text x="23.1" y="120.4">100*</text>
<text x="23.1" y="127.4">100</text>
<text x="23.1" y="134.4">100*</text>
<text x="23.1" y="141.4">100</text>
<text x="23.1" y="148.4">100*</text>
<text x="23.1" y="158.2">180</text>
<text x="23.1" y="169.8">150</text>
<text x="25.3" y="176.8">50</text>
<text x="125" y="260.1">“UNDER SURVEILLANCE”</text>
</g>
<g font-size="3.9" fill="#231f20">
<text x="85.9" y="213.2">1. This sign is not to be directed at traffic.</text>
<text x="34.2" y="216.5">Retroreflective white</text>
<text x="85.9" y="217.5">2. * Legend to be MetaBold.</text>
<text x="85.9" y="221.8">3. ** Insert appropriate contact phone number.</text>
<text x="34.2" y="224.9">Black</text>
<text x="85.9" y="226.2">4. For Queensland Government logo details see TC1233.</text>
</g>
<g font-size="3.5" fill="#231f20">
<text x="18.1" y="269.1">Infrastructure Management &amp; Delivery Division</text>
<text x="16.7" y="280.7">Designed</text>
<text x="42.7" y="280.7">Checked</text>
<text x="69.7" y="280.7">Scale</text>
<text x="98.5" y="281.4">PRINCIPAL ENGINEER</text>
<text x="154.7" y="276.2">15/10/12</text>
<text x="157.4" y="281.2">Date</text>
<text x="17" y="284.8">TV 12/10</text>
<text x="42.7" y="284.8">DJ 12/10</text>
<text x="69.7" y="285.2">Not to Scale</text>
<text x="98.5" y="284.8">(Traffic Engineering)</text>
</g>
<text font-size="3" fill="#231f20" x="179.3" y="279.2">Page 2 of 2</text>
</svg>
